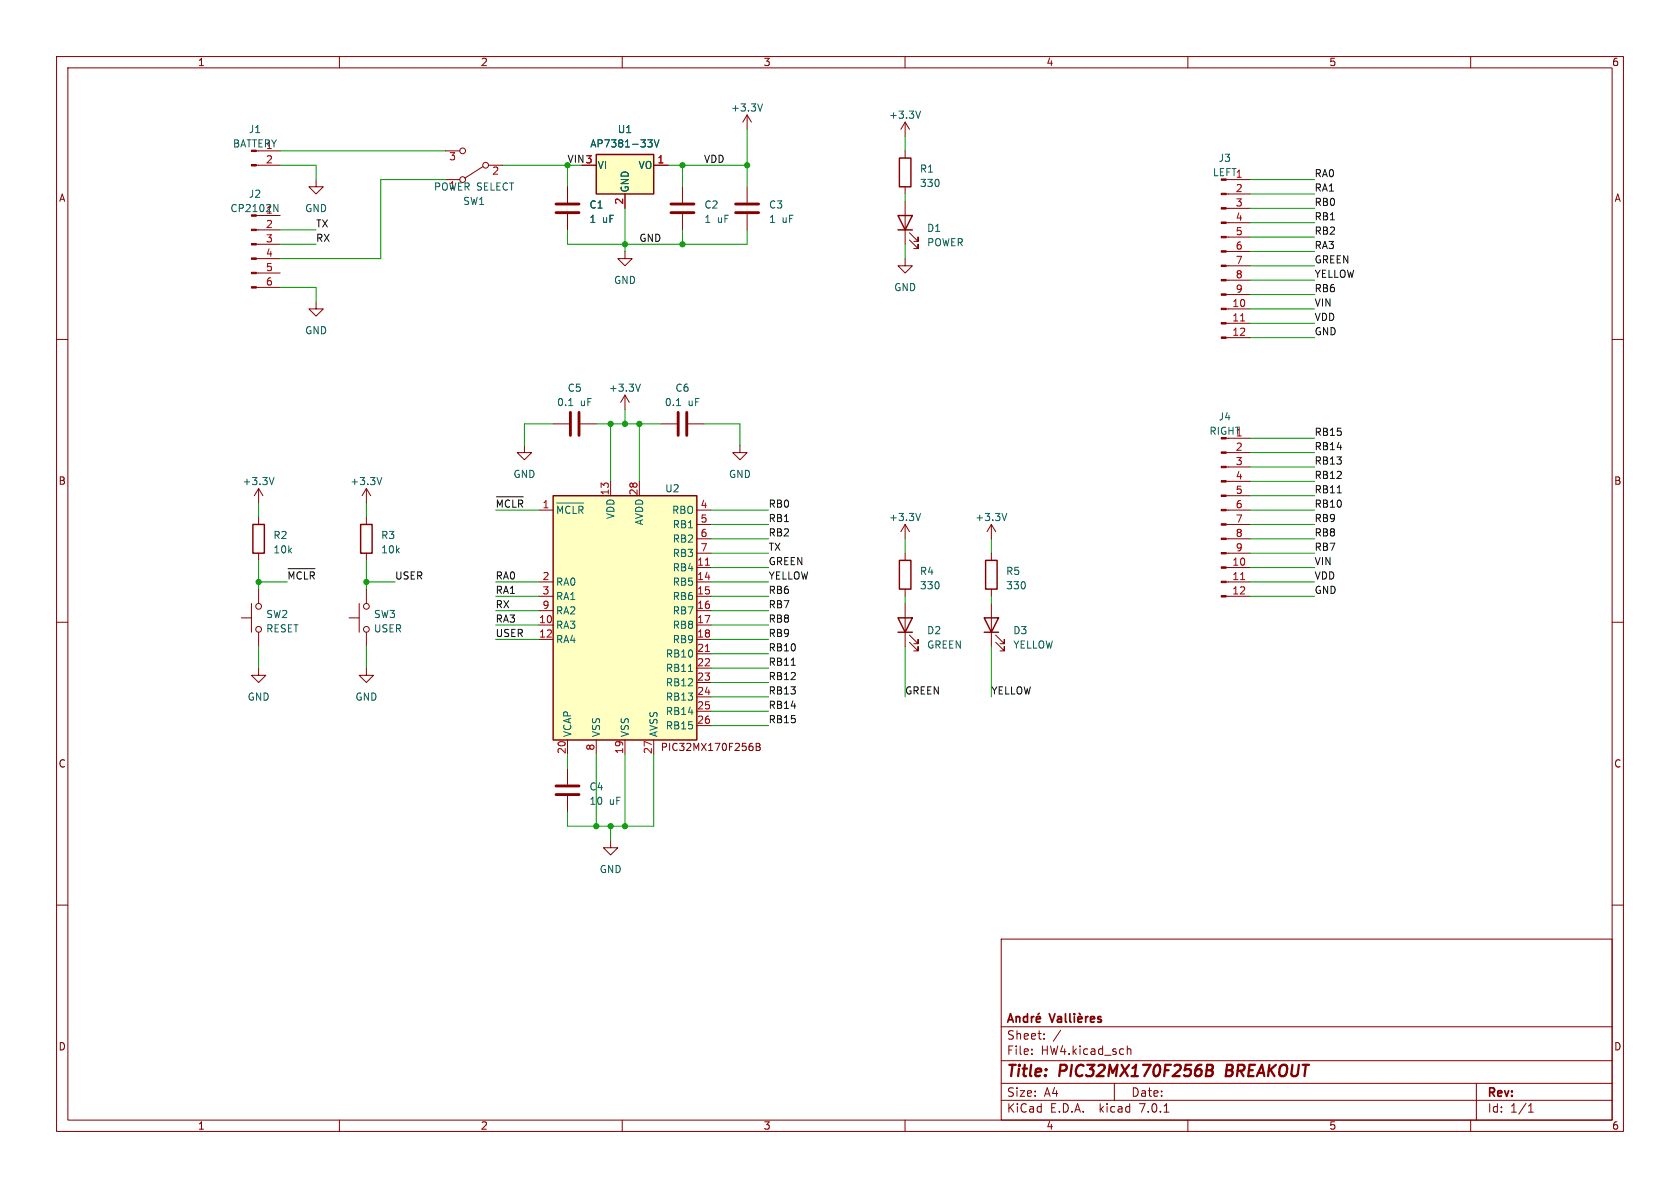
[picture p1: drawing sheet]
<svg xmlns="http://www.w3.org/2000/svg" width="297mm" height="210mm" viewBox="0 0 297 210" stroke-linecap="round" stroke-linejoin="round" font-family="sans-serif">
<g fill="none" stroke="#840000" stroke-width=".18">
<path d="M10 10h277v190h-277zM12 12h273v186h-273zM60 10v2M110 10v2M160 10v2M210 10v2M260 10v2M45.3 29.2h4.2M45.7 38.1h3.8M45.7 26.7h3.8M55.9 31.8v1.2h1.2l-1.2 1.3-1.3-1.3h1.3M78.7 26.7h2.6"/>
<path d="M78.7 31.8h2.6M85.3 29.5l-3.1 2M86.4 29.2h2.5M100.3 33v2.8M100.3 37.8v2.8M102.9 29.2h2.5M110.5 34.3v2.5M115.6 29.2h2.5M120.6 33v2.8M120.6 37.8v2.8M132.1 20.3v2.6M132.1 33v2.8"/>
<path d="M132.1 37.8v2.8M132.1 20.3l-.8 1.3M132.1 20.3l.7 1.3M160 21.6v2.5M160 26.7v1.2M160 33v1.3M160 35.6v7.6M160 21.6l-.7 1.3M160 21.6l.8 1.3M216.8 39.4h4.2M216.8 36.8h4.2M216.8 34.3h4.2"/>
<path d="M217.2 31.8h3.8M10 60h2M45.3 50.8h4.2M45.3 48.3h4.2M45.3 45.7h4.2M45.3 43.2h4.2M45.3 40.6h4.2M55.9 53.3v1.3h1.2l-1.2 1.3-1.3-1.3h1.3M110.5 44.5v1.2h1.3l-1.3 1.3-1.3-1.3h1.3M160 45.7v1.3h1.3l-1.3 1.3-1.3-1.3h1.3M160.8 42.4l1.5 1.5v-.7v.7h-.8M160.8 41.1l1.5 1.6v-.8v.8h-.8"/>
<path d="M216.8 59.7h4.2M216.8 57.2h4.2M216.8 54.6h4.2M216.8 52.1h4.2M216.8 49.5h4.2M216.8 47h4.2M216.8 44.5h4.2M216.8 41.9h4.2M285 60h2M92.7 78.7v1.3h1.3l-1.3 1.3-1.3-1.3h1.3M97.8 74.9h2.8M102.6 74.9h2.8"/>
<path d="M110.5 69.9l-.8 1.2M110.5 69.9v2.5M110.5 69.9l.8 1.2M116.8 74.9h2.8M121.7 74.9h2.8M130.8 78.7v1.3h1.3l-1.3 1.3-1.3-1.3h1.3M217.2 77.5h3.8M45.7 86.4v2.5M45.7 91.4v1.3M45.7 97.8v1.3M45.7 86.4l-.7 1.2M45.7 86.4l.8 1.2"/>
<path d="M64.8 86.4v2.5M64.8 91.4v1.3M64.8 97.8v1.3M64.8 86.4l-.8 1.2M64.8 86.4l.7 1.2M95.2 90.2h2.6M107.9 85.1v2.5M113 85.1v2.5M123.2 90.2h2.5M123.2 92.7h2.5M123.2 95.3h2.5M123.2 97.8h2.5"/>
<path d="M160 92.7v2.6M160 97.8v1.3M160 92.7l-.7 1.3M160 92.7l.8 1.3M175.3 92.7v2.6M175.3 97.8v1.3M175.3 92.7l-.8 1.3M175.3 92.7l.7 1.3M216.8 90.2h4.2M216.8 92.7h4.2M216.8 95.3h4.2M216.8 97.8h4.2"/>
<path d="M216.8 87.6h4.2M216.8 85.1h4.2M216.8 82.6h4.2M216.8 80h4.2M10 110h2M42.7 109.2h1.7M44.4 106.7v5.1M45.7 118.1v1.3h1.3l-1.3 1.3-1.3-1.3h1.3M45.7 104.1v2.6M45.7 111.8v2.5M61.7 109.2h1.8M63.5 106.7v5.1"/>
<path d="M64.8 118.1v1.3h1.2l-1.2 1.3-1.3-1.3h1.3M64.8 104.1v2.6M64.8 111.8v2.5M95.2 110.5h2.6M95.2 113h2.6M95.2 102.9h2.6M95.2 105.4h2.6M95.2 108h2.6M123.2 110.5h2.5M123.2 100.3h2.5M123.2 113h2.5M123.2 102.9h2.5"/>
<path d="M123.2 105.4h2.5M123.2 108h2.5M123.2 115.6h2.5M123.2 118.1h2.5M160 104.1v1.3M160 106.7v7.6M160.8 113.5l1.5 1.6v-.8v.8h-.8M160.8 112.3l1.5 1.5v-.8v.8h-.8M175.3 104.1v1.3M175.3 106.7v7.6M176 113.5l1.5 1.6v-.8v.8h-.7M176 112.3l1.5 1.5v-.8v.8h-.7"/>
<path d="M216.8 100.3h4.2M216.8 102.9h4.2M216.8 105.4h4.2M285 110h2M100.3 130.8v2.6M100.3 135.9v2.8M105.4 130.8v2.6M110.5 130.8v2.6M115.6 130.8v2.6M123.2 120.7h2.5M123.2 123.2h2.5M123.2 125.7h2.5"/>
<path d="M123.2 128.3h2.5M132.8 131.4h.2M132.9 131.9l.2 .2v.3l-.2 .3M133.7 131.4h.4l.2 .2-.2 .4 .2 .1 .1 .3-.2 .3h-.5zM133.7 132h.4M10 160h2M100.3 140.7v2.8M107.9 148.6v1.3h1.3l-1.3 1.2-1.2-1.2h1.2M285 160h2M177 166h108v32h-108zM60 198v2M110 198v2"/>
<path d="M160 198v2M177 194.5h108M177 191.5h108M177 187.5h108M177 181.5h108M182.4 186.3v.1M182.4 185.5v.1M184.6 183.6v.1M184.6 182.8v.1M197 191.5v3M199.3 184.9v1.5M199.3 185.5l.2-.1 .4 .1v.9"/>
<path d="M205.8 196.6h.8M210 198v2M260 198v2M261 191.5v6.5M270.2 196.6h.9M270.2 195.5l.4-.4v1.5"/>
<circle cx="81.8" cy="26.7" r=".51"/>
<circle cx="81.8" cy="31.8" r=".51"/>
<circle cx="85.9" cy="29.2" r=".51"/>
<circle cx="45.7" cy="107.2" r=".51"/>
<circle cx="45.7" cy="111.3" r=".51"/>
<circle cx="64.8" cy="107.2" r=".51"/>
<circle cx="64.8" cy="111.3" r=".51"/>
</g>
<path d="M213.3 189.2h.7M213.4 188.2h.7a.49 .49 0 0 1 .3 .6 .49 .49 0 0 1-.4 .4l.3 .1a.58 .58 0 0 1-.4 .9h-.7z" fill="none" stroke="#840000" stroke-width=".4"/>
<g fill="none" stroke="#840000" stroke-width=".3">
<path d="M179.6 179.7v1M179.6 179.8l.3-.1 .3 .1 .1 .9M181.6 179.8l-.4-.1-.3 .3v.4l.2 .2h.5M181.6 179.2v1.5M182.4 179.7v1M182.8 179.7l-.3 .1-.1 .2M183.7 179.1l-.2 .2M185.5 179.2l.5 1.5 .5-1.5M187 179.8h.6v.9M188.4 179.2v1.3l.2 .2M189.1 179.2v1.3l.3 .2M189.9 179.2v.1"/>
<path d="M189.9 179.7v1M190.8 179.1l.2 .2M191.9 179.7v1M192.4 179.7l-.3 .1-.2 .2M194.6 179.8l-.3-.1-.2 .2v.2l.5 .2v.3h-.5M178.1 180.7l.5-1.5 .5 1.5M178.3 180.3h.7M183.2 180.2l.7-.1v-.3l-.5-.1-.2 .2 .1 .7h.6M187.6 180.1h-.5a.29 .29 0 0 0-.2 .3 .29 .29 0 0 0 .2 .3l.5-.1M190.6 180.2l.7-.1-.1-.3-.4-.1-.2 .2v.7h.6M192.8 180.2l.7-.1-.1-.3-.4-.1-.2 .2 .1 .7h.5"/>
</g>
<path d="M98.3 37.6h4.1M98.3 36.1h4.1M118.6 37.6h4.1M118.6 36.1h4.1M130 37.6h4.1M130 36.1h4.1M100.8 72.9v4.1M102.4 72.9v4.1M119.9 72.9v4.1M121.4 72.9v4.1M98.3 138.9h4.1M98.3 140.5h4.1" fill="none" stroke="#840000" stroke-width=".51"/>
<g fill="none" stroke="#006464" stroke-width=".18">
<path d="M134.8 18.4l-.4 1.2M162.7 19.6l-.4 1.3M48.4 36.1l.7 1.3v-1.3M114.5 24.7h.8l-.4 .5 .3 .1 .1 .4-.2 .3h-.4M115.7 24.7l.4 1.3 .4-1.3M100.5 71.7h.8M113.2 67.9l-.4 1.3M119.6 71.7h.7M48.4 84.4l-.4 1.3M67.5 84.4l-.4 1.3M98.4 88.9h4.8M98.6 90.8v-1.3l.4 .9 .4-.9v1.3"/>
<path d="M100.8 89.6l-.4-.1-.3 .3M101.3 89.5v1.3M103.1 89.7l-.3-.2h-.5v1.3M162.7 90.8l-.4 1.2M178 90.8l-.4 1.2M121.7 118.7h.7"/>
</g>
<g fill="#ffffc2" stroke="#ffffc2" stroke-width=".18">
<path d="M97.8 87.6h25.4v43.2h-25.4z"/>
<path d="M105.4 27.3h10.2v7h-10.2z"/>
</g>
<g fill="none" stroke="#840000" stroke-width=".25">
<path d="M105.4 27.3h10.2v7h-10.2zM158.7 38.1h2.6l-1.3 2.5zM159 27.9h2v5.1h-2zM158.7 40.6h2.6M44.7 92.7h2v5.1h-2zM63.8 92.7h2v5.1h-2zM97.8 87.6h25.4v43.2h-25.4zM159 99.1h2v5h-2zM174.2 99.1h2.1v5h-2.1zM158.7 109.2h2.6l-1.3 2.6zM158.7 111.8h2.6M174 109.2h2.5l-1.2 2.6z"/>
<path d="M174 111.8h2.5"/>
</g>
<path d="M219.3 56.7h.7M124.7 99.9h.7M124.7 115.2h.7M219.3 102.5h.7" fill="none" stroke="#a90000" stroke-width=".18"/>
<g fill="#840000" stroke="#840000" stroke-width=".18">
<path d="M44.4 50.7h.9v.2h-.9z"/>
<path d="M44.4 48.1h.9v.3h-.9z"/>
<path d="M44.4 45.6h.9v.2h-.9z"/>
<path d="M44.4 43.1h.9v.2h-.9z"/>
<path d="M44.4 40.5h.9v.3h-.9z"/>
<path d="M44.4 29.1h.9v.2h-.9z"/>
<path d="M215.9 59.6h.9v.2h-.9z"/>
<path d="M215.9 57h.9v.3h-.9z"/>
<path d="M215.9 54.5h.9v.2h-.9z"/>
<path d="M215.9 51.9h.9v.3h-.9z"/>
<path d="M215.9 49.4h.9v.3h-.9z"/>
<path d="M215.9 46.9h.9v.2h-.9z"/>
<path d="M215.9 44.3h.9v.3h-.9z"/>
<path d="M215.9 41.8h.9v.2h-.9z"/>
<path d="M215.9 39.2h.9v.3h-.9z"/>
<path d="M215.9 36.7h.9v.3h-.9z"/>
<path d="M215.9 34.2h.9v.2h-.9z"/>
<path d="M215.9 105.3h.9v.2h-.9z"/>
<path d="M215.9 102.7h.9v.3h-.9z"/>
<path d="M215.9 100.2h.9v.3h-.9z"/>
<path d="M215.9 97.7h.9v.2h-.9z"/>
<path d="M215.9 95.1h.9v.3h-.9z"/>
<path d="M215.9 92.6h.9v.2h-.9z"/>
<path d="M215.9 90h.9v.3h-.9z"/>
<path d="M215.9 87.5h.9v.3h-.9z"/>
<path d="M215.9 85h.9v.2h-.9z"/>
<path d="M215.9 82.4h.9v.3h-.9z"/>
<path d="M215.9 79.9h.9v.2h-.9z"/>
</g>
<path d="M87.8 87.8h4.7M236.4 87.1h.7M50.9 100.5h4.8M139.9 117.6h.7" fill="none" stroke="#0f0f0f" stroke-width=".18"/>
<g fill="none" stroke="#009600" stroke-width=".18">
<path d="M49.5 29.2h6.4v2.6M49.5 26.7h29.2M78.7 31.8h-11.4v13.9h-17.8M88.9 29.2h11.4v3.8M110.5 36.8v7.7M118.1 29.2h14M120.6 29.2v3.8M132.1 22.9v10.1M160 24.1v2.6M160 34.3v1.3M221 31.8h11.4M221 39.4h11.4"/>
<path d="M221 36.8h11.4M221 34.3h11.4M49.5 43.2h6.4M49.5 50.8h6.4v2.5M49.5 40.6h6.4M100.3 40.6v2.6h31.8v-2.6M120.6 40.6v2.6M160 43.2v2.5M221 47h11.4M221 41.9h11.4M221 44.5h11.4M221 54.6h11.4"/>
<path d="M221 49.5h11.4M221 52.1h11.4M221 57.2h11.4M221 59.7h11.4M97.8 74.9h-5.1v3.8M105.4 74.9h11.4M107.9 74.9v10.2M110.5 72.4v2.5M113 74.9v10.2M124.5 74.9h6.3v3.8M221 77.5h11.4M45.7 88.9v2.5"/>
<path d="M45.7 99.1v5M64.8 88.9v2.5M64.8 99.1v5M87.6 90.2h7.6M125.7 92.7h10.2M125.7 90.2h10.2M125.7 95.3h10.2M125.7 97.8h10.2M160 95.3v2.5M175.3 95.3v2.5M221 92.7h11.4M221 90.2h11.4"/>
<path d="M221 95.3h11.4M221 97.8h11.4M221 80h11.4M221 85.1h11.4M221 82.6h11.4M221 87.6h11.4M45.7 102.9h5.1M45.7 114.3v3.8M64.8 102.9h5M64.8 114.3v3.8M87.6 113h7.6M87.6 110.5h7.6"/>
<path d="M87.6 105.4h7.6M87.6 108h7.6M87.6 102.9h7.6M125.7 115.6h10.2M125.7 113h10.2M125.7 110.5h10.2M125.7 118.1h10.2M125.7 105.4h10.2M125.7 108h10.2M125.7 102.9h10.2M125.7 100.3h10.2M160 105.4v1.3"/>
<path d="M160 114.3v8.9M175.3 105.4v1.3M175.3 114.3v8.9M221 105.4h11.4M221 102.9h11.4M221 100.3h11.4M100.3 133.4v2.5M105.4 133.4v12.7M110.5 133.4v12.7M115.6 133.4v12.7h-15.3v-2.6M125.7 128.3h10.2M125.7 125.7h10.2"/>
<path d="M125.7 123.2h10.2M125.7 120.7h10.2M107.9 146.1v2.5"/>
</g>
<g fill="#009600" stroke="#009600" stroke-width=".18">
<circle cx="105.4" cy="146.1" r=".46"/>
<circle cx="107.9" cy="146.1" r=".46"/>
<circle cx="110.5" cy="146.1" r=".46"/>
<circle cx="113" cy="74.9" r=".46"/>
<circle cx="110.5" cy="74.9" r=".46"/>
<circle cx="107.9" cy="74.9" r=".46"/>
<circle cx="64.8" cy="102.9" r=".46"/>
<circle cx="45.7" cy="102.9" r=".46"/>
<circle cx="120.6" cy="29.2" r=".46"/>
<circle cx="100.3" cy="29.2" r=".46"/>
<circle cx="120.6" cy="43.2" r=".46"/>
<circle cx="110.5" cy="43.2" r=".46"/>
<circle cx="132.1" cy="29.2" r=".46"/>
</g>
<g font-size="2.8" fill="#840000">
<text x="178" y="190.8">Title:</text>
<text x="187.4" y="190.8">PIC32MX170F256B</text>
<text x="217.4" y="190.8">BREAKOUT</text>
</g>
<g font-size="2.1" fill="#840000">
<text x="178" y="183.9">Sheet:</text>
<text x="186.2" y="183.9">/</text>
<text x="178" y="186.6">File:</text>
<text x="184" y="186.6">HW4.kicad_sch</text>
<text x="178" y="196.8">KiCad</text>
<text x="178" y="194">Size:</text>
<text x="184.6" y="194">A4</text>
<text x="185.7" y="196.8">E.D.A.</text>
<text x="194.4" y="196.8">kicad</text>
<text x="200" y="194">Date:</text>
<text x="201.5" y="196.8">7.0.1</text>
<text x="263" y="194.2">Rev:</text>
<text x="263" y="196.8">Id:</text>
<text x="267" y="196.8">1/1</text>
</g>
<g font-size="1.8" fill="#840000">
<text x="35" y="11.8">1</text>
<text x="85" y="11.8">2</text>
<text x="135" y="11.8">3</text>
<text x="185" y="11.8">4</text>
<text x="235" y="11.8">5</text>
<text x="285" y="11.8">6</text>
<text x="10.4" y="35.8">A</text>
<text x="285.4" y="35.8">A</text>
<text x="10.3" y="85.8">B</text>
<text x="285.3" y="85.8">B</text>
<text x="10.3" y="135.8">C</text>
<text x="116.7" y="132.9">PIC32MX170F256B</text>
<text x="285.3" y="135.8">C</text>
<text x="10.3" y="185.8">D</text>
<text x="285.3" y="185.8">D</text>
<text x="35" y="199.8">1</text>
<text x="85" y="199.8">2</text>
<text x="135" y="199.8">3</text>
<text x="185" y="199.8">4</text>
<text x="235" y="199.8">5</text>
<text x="285" y="199.8">6</text>
</g>
<g font-size="1.8" fill="#006464">
<text x="43.9" y="23.7">J1</text>
<text x="109.2" y="23.7">U1</text>
<text x="129.2" y="19.9">+3.3V</text>
<text x="157.1" y="21.1">+3.3V</text>
<text x="41.1" y="26.2">BATTERY</text>
<text x="47" y="26.4">1</text>
<text x="104.3" y="26.2">AP7381-33V</text>
<text x="215.4" y="28.8">J3</text>
<text x="43.9" y="35.1">J2</text>
<text x="76.7" y="33.8">POWER SELECT</text>
<text x="79.3" y="33.7">1</text>
<text x="105.7" y="30">VI</text>
<text x="111.3" y="34" transform="rotate(-90 111.3 34)">GND</text>
<text x="112.8" y="30">VO</text>
<text x="162.6" y="30.7">R1</text>
<text x="162.6" y="33.2">330</text>
<text x="214.4" y="31.3">LEFT1</text>
<text x="40.7" y="37.7">CP2102N</text>
<text x="47" y="37.8">1</text>
<text x="53.9" y="37.7">GND</text>
<text x="81.8" y="36.4">SW1</text>
<text x="104.1" y="37">C1</text>
<text x="104.1" y="39.6">1</text>
<text x="106.5" y="39.6">uF</text>
<text x="124.5" y="37">C2</text>
<text x="124.5" y="39.6">1</text>
<text x="126.8" y="39.6">uF</text>
<text x="135.9" y="37">C3</text>
<text x="135.9" y="39.6">1</text>
<text x="138.2" y="39.6">uF</text>
<text x="163.8" y="41.1">D1</text>
<text x="163.8" y="43.7">POWER</text>
<text x="108.5" y="50.4">GND</text>
<text x="158" y="51.6">GND</text>
<text x="53.9" y="59.2">GND</text>
<text x="98.4" y="71.9">0.1</text>
<text x="100.3" y="69.4">C5</text>
<text x="102.5" y="71.9">uF</text>
<text x="107.6" y="69.4">+3.3V</text>
<text x="117.5" y="71.9">0.1</text>
<text x="119.3" y="69.4">C6</text>
<text x="121.6" y="71.9">uF</text>
<text x="213.7" y="77">RIGHT</text>
<text x="215.4" y="74.5">J4</text>
<text x="218.4" y="77.2">1</text>
<text x="42.8" y="85.9">+3.3V</text>
<text x="61.9" y="85.9">+3.3V</text>
<text x="90.7" y="84.6">GND</text>
<text x="117.5" y="87.2">U2</text>
<text x="128.8" y="84.6">GND</text>
<text x="48.3" y="95.4">R2</text>
<text x="67.3" y="95.4">R3</text>
<text x="98.3" y="91.6">~{MCLR}</text>
<text x="108.8" y="91.9" transform="rotate(-90 108.8 91.9)">VDD</text>
<text x="113.9" y="93" transform="rotate(-90 113.9 93)">AVDD</text>
<text x="118.7" y="91">RBO</text>
<text x="118.8" y="93.5">RB1</text>
<text x="157.1" y="92.3">+3.3V</text>
<text x="172.4" y="92.3">+3.3V</text>
<text x="48.3" y="98">10k</text>
<text x="67.3" y="98">10k</text>
<text x="118.8" y="101.2">RB4</text>
<text x="118.8" y="96.1">RB2</text>
<text x="118.8" y="98.6">RB3</text>
<text x="162.6" y="101.8">R4</text>
<text x="177.8" y="101.8">R5</text>
<text x="98.3" y="103.7">RA0</text>
<text x="98.3" y="106.2">RA1</text>
<text x="118.8" y="103.7">RB5</text>
<text x="118.8" y="106.2">RB6</text>
<text x="162.6" y="104.3">330</text>
<text x="177.8" y="104.3">330</text>
<text x="47" y="109.4">SW2</text>
<text x="47" y="112">RESET</text>
<text x="66" y="109.4">SW3</text>
<text x="66" y="112">USER</text>
<text x="98.3" y="111.3">RA3</text>
<text x="98.3" y="113.9">RA4</text>
<text x="98.3" y="108.8">RA2</text>
<text x="118.8" y="108.8">RB7</text>
<text x="118.8" y="111.3">RB8</text>
<text x="118.8" y="113.9">RB9</text>
<text x="163.8" y="112.3">D2</text>
<text x="179.1" y="112.3">D3</text>
<text x="117.6" y="116.4">RB10</text>
<text x="117.6" y="118.9">RB11</text>
<text x="163.8" y="114.8">GREEN</text>
<text x="179.1" y="114.8">YELLOW</text>
<text x="43.7" y="124">GND</text>
<text x="62.8" y="124">GND</text>
<text x="117.6" y="121.5">RB12</text>
<text x="117.6" y="124">RB13</text>
<text x="101.2" y="130.3" transform="rotate(-90 101.2 130.3)">VCAP</text>
<text x="106.2" y="130.3" transform="rotate(-90 106.2 130.3)">VSS</text>
<text x="111.3" y="130.3" transform="rotate(-90 111.3 130.3)">VSS</text>
<text x="116.4" y="130.3" transform="rotate(-90 116.4 130.3)">AVSS</text>
<text x="117.6" y="126.6">RB14</text>
<text x="117.6" y="129.1">RB15</text>
<text x="104.1" y="139.9">C4</text>
<text x="104.1" y="142.4">10</text>
<text x="107.7" y="142.4">uF</text>
<text x="106" y="154.5">GND</text>
</g>
<g font-size="1.8" fill="#a90000">
<text x="47" y="29">2</text>
<text x="79.3" y="28.6">3</text>
<text x="103.5" y="29">3</text>
<text x="116.2" y="29">1</text>
<text x="87" y="31.1">2</text>
<text x="218.4" y="34">2</text>
<text x="47" y="40.4">2</text>
<text x="110.2" y="36.2" transform="rotate(-90 110.2 36.2)">2</text>
<text x="218.4" y="36.6">3</text>
<text x="218.4" y="39.1">4</text>
<text x="218.4" y="41.7">5</text>
<text x="47" y="42.9">3</text>
<text x="47" y="45.5">4</text>
<text x="218.4" y="44.2">6</text>
<text x="218.4" y="46.7">7</text>
<text x="47" y="48">5</text>
<text x="47" y="50.5">6</text>
<text x="218.4" y="49.3">8</text>
<text x="218.4" y="51.8">9</text>
<text x="217.8" y="54.4">10</text>
<text x="217.8" y="56.9">11</text>
<text x="217.8" y="59.4">12</text>
<text x="218.4" y="79.8">2</text>
<text x="218.4" y="82.3">3</text>
<text x="107.7" y="87.6" transform="rotate(-90 107.7 87.6)">13</text>
<text x="112.8" y="87.6" transform="rotate(-90 112.8 87.6)">28</text>
<text x="123.8" y="89.9">4</text>
<text x="218.4" y="84.8">4</text>
<text x="218.4" y="87.4">5</text>
<text x="218.4" y="89.9">6</text>
<text x="123.8" y="92.5">5</text>
<text x="123.8" y="95">6</text>
<text x="218.4" y="92.5">7</text>
<text x="218.4" y="95">8</text>
<text x="123.2" y="100.1">11</text>
<text x="123.8" y="97.5">7</text>
<text x="217.8" y="100.1">10</text>
<text x="218.4" y="97.5">9</text>
<text x="95.9" y="102.6">2</text>
<text x="95.9" y="105.2">3</text>
<text x="95.9" y="107.7">9</text>
<text x="123.2" y="102.6">14</text>
<text x="123.2" y="105.2">15</text>
<text x="123.2" y="107.7">16</text>
<text x="217.8" y="102.6">11</text>
<text x="217.8" y="105.2">12</text>
<text x="95.2" y="110.2">10</text>
<text x="95.2" y="112.8">12</text>
<text x="123.2" y="110.2">17</text>
<text x="123.2" y="112.8">18</text>
<text x="123.2" y="115.3">21</text>
<text x="123.2" y="117.9">22</text>
<text x="123.2" y="120.4">23</text>
<text x="123.2" y="122.9">24</text>
<text x="123.2" y="125.5">25</text>
<text x="123.2" y="128">26</text>
<text x="100.1" y="133.4" transform="rotate(-90 100.1 133.4)">20</text>
<text x="105.2" y="132.7" transform="rotate(-90 105.2 132.7)">8</text>
<text x="110.2" y="133.4" transform="rotate(-90 110.2 133.4)">19</text>
<text x="115.3" y="133.4" transform="rotate(-90 115.3 133.4)">27</text>
</g>
<text font-size="1.8" fill="#009600" x="100.3" y="28.9">VIN3</text>
<g font-size="1.8" fill="#0f0f0f">
<text x="124.5" y="28.9">VDD</text>
<text x="232.4" y="33.9">RA1</text>
<text x="232.4" y="31.4">RA0</text>
<text x="55.9" y="40.3">TX</text>
<text x="232.4" y="39">RB1</text>
<text x="232.4" y="41.6">RB2</text>
<text x="232.4" y="36.5">RB0</text>
<text x="55.9" y="42.8">RX</text>
<text x="113" y="42.8">GND</text>
<text x="232.4" y="44.1">RA3</text>
<text x="232.4" y="46.6">GREEN</text>
<text x="232.4" y="51.7">RB6</text>
<text x="232.4" y="49.2">YELLOW</text>
<text x="232.4" y="56.8">VDD</text>
<text x="232.4" y="59.3">GND</text>
<text x="232.4" y="54.3">VIN</text>
<text x="232.4" y="77.1">RB15</text>
<text x="232.4" y="79.7">RB14</text>
<text x="232.4" y="82.2">RB13</text>
<text x="87.6" y="89.8">~{MCLR} 1</text>
<text x="135.9" y="89.8">RB0</text>
<text x="232.4" y="87.3">RB11</text>
<text x="232.4" y="84.7">RB12</text>
<text x="232.4" y="89.8">RB10</text>
<text x="135.9" y="92.4">RB1</text>
<text x="135.9" y="94.9">RB2</text>
<text x="232.4" y="94.9">RB8</text>
<text x="232.4" y="92.4">RB9</text>
<text x="135.9" y="97.4">TX</text>
<text x="135.9" y="100">GREEN</text>
<text x="232.4" y="100">VIN</text>
<text x="232.4" y="97.4">RB7</text>
<text x="50.8" y="102.5">~{MCLR}</text>
<text x="69.8" y="102.5">USER</text>
<text x="87.6" y="105.1">RA1</text>
<text x="87.6" y="102.5">RA0</text>
<text x="87.6" y="107.6">RX</text>
<text x="135.9" y="107.6">RB7</text>
<text x="135.9" y="105.1">RB6</text>
<text x="135.9" y="102.5">YELLOW</text>
<text x="232.4" y="105.1">GND</text>
<text x="232.4" y="102.5">VDD</text>
<text x="87.6" y="112.7">USER</text>
<text x="87.6" y="110.1">RA3</text>
<text x="135.9" y="110.1">RB8</text>
<text x="135.9" y="112.7">RB9</text>
<text x="135.9" y="117.8">RB11</text>
<text x="135.9" y="115.2">RB10</text>
<text x="135.9" y="122.8">RB13</text>
<text x="135.9" y="125.4">RB14</text>
<text x="135.9" y="120.3">RB12</text>
<text x="160" y="122.8">GREEN</text>
<text x="175.3" y="122.8">YELLOW</text>
<text x="135.9" y="127.9">RB15</text>
</g>
</svg>
